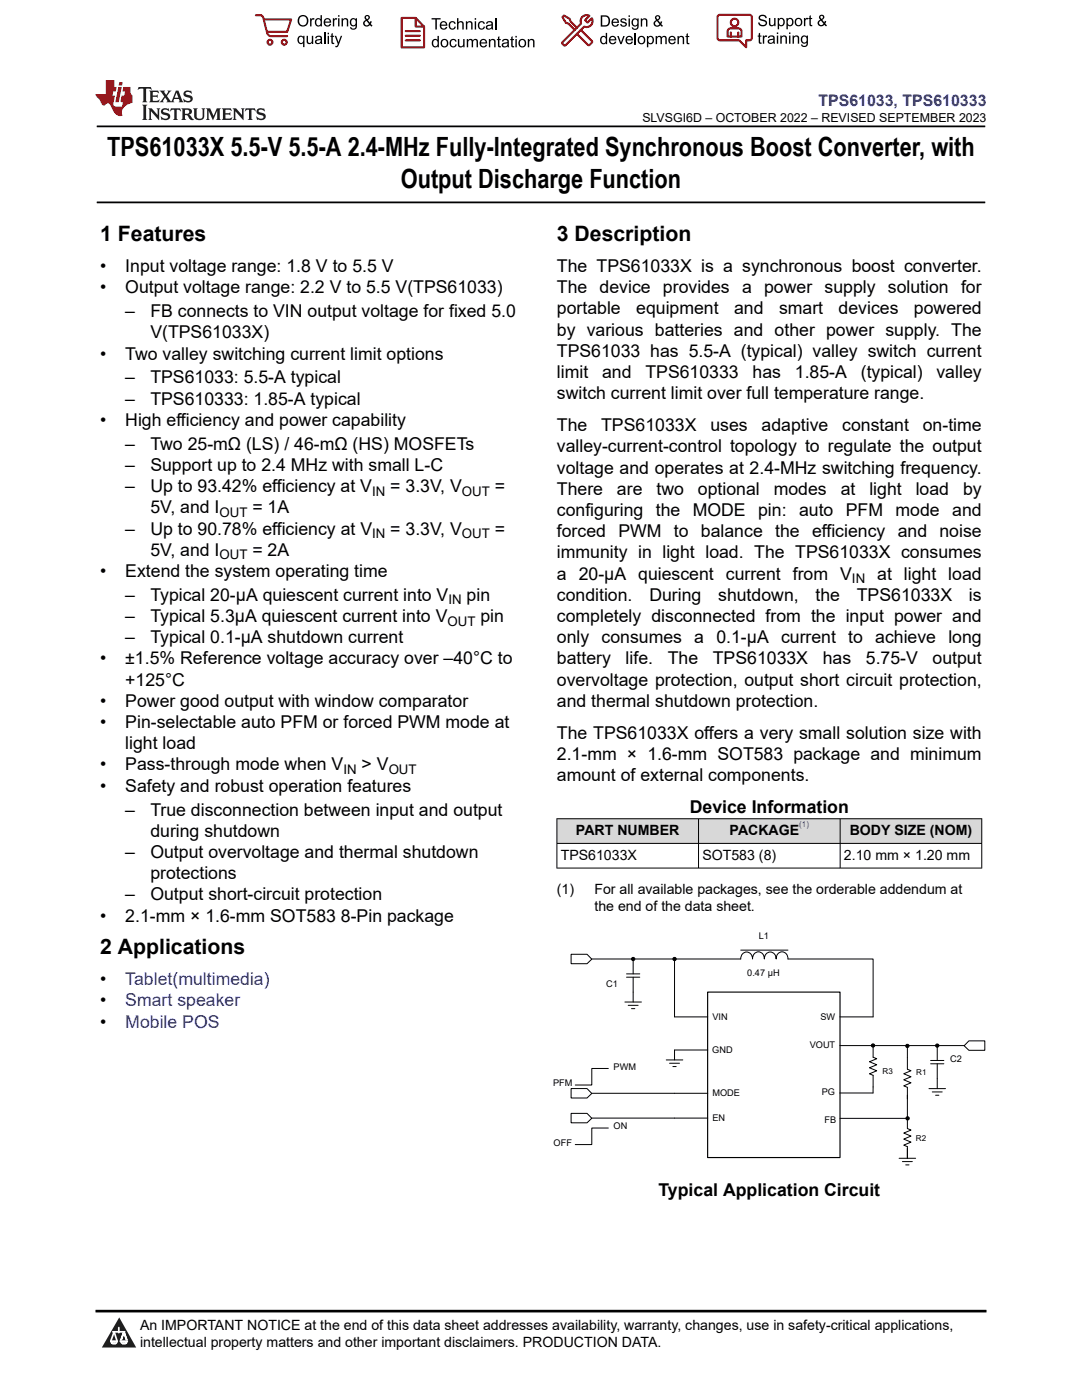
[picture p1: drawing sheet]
<svg xmlns="http://www.w3.org/2000/svg" width="216mm" height="279mm" viewBox="0 0 216 279" stroke-linecap="round" stroke-linejoin="round" font-family="sans-serif">
<path d="M19.3 25.2h177.3M19.3 40.4h177.3" fill="none" stroke="#000" stroke-width=".35"/>
<g fill="#d8d8d8">
<path d="M111.1 163.4h84.8v4.9h-84.8z" fill-rule="evenodd"/>
<path d="M111.2 163.5h28.1v4.8h-28.1z" fill-rule="evenodd"/>
<path d="M139.4 163.5h28.2v4.8h-28.2z" fill-rule="evenodd"/>
<path d="M167.7 163.5h28.1v4.8h-28.1z" fill-rule="evenodd"/>
</g>
<g fill="none" stroke="#000" stroke-width=".2">
<path d="M111.1 163.4h84.9M111.1 168.3h84.9M111.1 173.2h84.9M111.1 163.3v10M139.4 163.3v10M167.6 163.3v10M195.9 163.3v10M147.8 191.4a1.2 1.2 0 0 1 1.2-1.4 1.2 1.2 0 0 1 1.2 1.4 1.2 1.2 0 0 1 1.1-1.4 1.2 1.2 0 0 1 1.2 1.4 1.2 1.2 0 0 1 1.2-1.4 1.2 1.2 0 0 1 1.2 1.4 1.2 1.2 0 0 1 1.1-1.4 1.2 1.2 0 0 1 1.2 1.4M147.8 189.6h9.4M134.6 202.9h6.6M134.6 209.6h6.6M167.6 202.9h6.6"/>
<path d="M167.6 208.7h6.6M134.6 223.1h6.6"/>
</g>
<path d="M141.2 198h26.4v33h-26.4z" fill="none" stroke="#000" stroke-width=".23"/>
<path d="M151.4 185.7h2.1v2.2h-2.1z" fill-rule="evenodd" fill="#fff"/>
<g fill="none" stroke="#000" stroke-width=".2">
<path d="M118.1 191.4h29.7M125 195h2.7M125 194.4h2.7M126.3 191.4v3M126.3 195v3M134.6 191.4v11.5M157.2 191.4h17v11.5M174.2 208.7h18.2M185.7 212.3h2.6M185.7 211.6h2.6M187 208.7v2.9M187 212.3v3"/>
<path d="M118.1 223.1h16.5"/>
</g>
<path d="M114 190.4h3.1l1 1-1 .9h-3.1z" fill-rule="evenodd" fill="#fff"/>
<path d="M114 190.4h3.1l1 1-1 .9h-3.1z" fill="none" stroke="#000" stroke-width=".2"/>
<path d="M114 222.2h3.1l1 1-1 .9h-3.1z" fill-rule="evenodd" fill="#fff"/>
<path d="M114 222.2h3.1l1 1-1 .9h-3.1z" fill="none" stroke="#000" stroke-width=".2"/>
<path d="M193.3 207.7h3.2v1.9h-3.2l-.9-.9z" fill-rule="evenodd" fill="#fff"/>
<g fill="none" stroke="#000" stroke-width=".2">
<path d="M124.7 200h3.3M126.1 191.1h.5l.1 .3-.1 .2h-.5l-.1-.2zM126.3 198v2M134.4 191.1h.4l.1 .3-.1 .2h-.4l-.1-.2zM118.1 218.2h23.1M125.3 200.6h2M126 201.3h.7M132.9 211.5h3.3M133.6 212.2h2M134.3 212.9h.6M134.6 209.6v1.9M185.4 217.3h3.3"/>
<path d="M186 217.9h2M186.7 218.6h.6M186.8 208.4h.4l.1 .3-.1 .2h-.4l-.1-.2zM187 215.3v2M193.3 207.7h3.2v1.9h-3.2l-.9-.9zM121.4 225.1h-3.3v3.3h-3.3"/>
</g>
<g fill="#000">
<path d="M126.1 191.1h.5l.1 .3-.1 .2h-.5l-.1-.2z" fill-rule="evenodd"/>
<path d="M134.4 191.1h.4l.1 .3-.1 .2h-.4l-.1-.2z" fill-rule="evenodd"/>
<path d="M186.8 208.4h.4l.1 .3-.1 .2h-.4l-.1-.2z" fill-rule="evenodd"/>
</g>
<path d="M114 217.2h3.1l1 1-1 .9h-3.1z" fill-rule="evenodd" fill="#fff"/>
<path d="M114 217.2h3.1l1 1-1 .9h-3.1zM121.4 213.2h-3.3v3.3h-3.3M174 208.4h.4l.1 .3-.1 .2h-.4l-.1-.2zM174.2 208.7v2.3l.7 .3-1.4 .6 1.4 .6-1.4 .6 1.4 .6-1.4 .6 .7 .3v3.5h-6.6M180.8 208.5h.5l.1 .2-.1 .3h-.5l-.1-.3zM181.1 208.7v4.7l.7 .3-1.5 .6 1.5 .6-1.5 .6 1.5 .6-1.5 .6 .8 .3v8.2l.7 .3-1.5 .6 1.5 .6-1.5 .6 1.5 .6-1.5 .6 .8 .3v2.4M167.6 223.2h13.5M179.4 231.2h3.3M180.1 231.8h1.9M180.7 232.5h.7M180.9 222.9h.4l.1 .3-.1 .2h-.4l-.1-.2z" fill="none" stroke="#000" stroke-width=".2"/>
<g fill="#000">
<path d="M174 208.4h.4l.1 .3-.1 .2h-.4l-.1-.2z" fill-rule="evenodd"/>
<path d="M180.8 208.5h.5l.1 .2-.1 .3h-.5l-.1-.3z" fill-rule="evenodd"/>
<path d="M180.9 222.9h.4l.1 .3-.1 .2h-.4l-.1-.2z" fill-rule="evenodd"/>
</g>
<path d="M0 0h215.9v23.8h-215.9z" fill-rule="evenodd" fill="#fff"/>
<path d="M27.7 17.4l-.2 .6 .5-.3h.6v.1v2.2l-.2 .4h1l-.2-.4v-2.2v-.1h.5l.5 .3-.1-.6zM29.8 18.1l.2 .4v1.5l-.2 .4h1.9l.1-.6a1.08 1.08 0 0 1-1.3 .2v-.7h.6l.4 .2v-.6l-.4 .2h-.6v-.6l.2-.1a1 1 0 0 1 1 .2l-.1-.5zM31.8 18.1l1 1.1-1 1.2h.9l-.2-.2 .4-.7 .5 .7-.2 .2h1.6l-.2-.2 .1-.4h1l.1 .4-.1 .2h.9l-.2-.3-.8-2h-.5l-1 2.2-.8-1.1 .9-1.1h-.8l.2 .2-.5 .7-.3-.7 .1-.2zM35.2 18.5l.4 1h-.8zM36.8 18.2a.65 .65 0 0 0-.2 .7 .65 .65 0 0 0 .6 .5l.7 .2 .1 .2a.79 .79 0 0 1-.7 .4 .79 .79 0 0 1-.7-.5l.1 .7 .2-.1a.93 .93 0 0 0 1.1 .1 .93 .93 0 0 0 .4-1 1.46 1.46 0 0 0-1.2-.6l-.1-.3a1.09 1.09 0 0 1 1.2 .2l-.2-.6-.1 .1-.6-.2zM28.4 20.9l.2 .4v2.3l-.2 .3h1l-.2-.3v-2.3l.2-.4zM29.6 21.6l.2 .4v1.6l-.2 .3h.8l-.3-.3v-1.4l1.7 1.8v-2l.2-.4h-.8l.2 .2 .1 1.1-1.2-1.3zM32.3 21.8a.65 .65 0 0 0-.2 .7 .65 .65 0 0 0 .7 .4l.6 .2 .1 .2a.79 .79 0 0 1-.7 .4 .79 .79 0 0 1-.7-.5l.1 .7 .2-.1a.93 .93 0 0 0 1.1 .1 .93 .93 0 0 0 .4-.9 1.46 1.46 0 0 0-1.2-.6l-.1-.4a1.09 1.09 0 0 1 1.2 .2l-.2-.6-.1 .1-.6-.1zM34.1 21.6l-.1 .7a.63 .63 0 0 1 .7-.4l.1 1.7-.3 .3h1l-.2-.3v-1.7a.66 .66 0 0 1 .8 .4l-.1-.7zM36.2 21.6l.2 .4v1.6l-.2 .3h.9l-.2-.2v-.7h.5l.1 .2a.79 .79 0 0 0 1.2 .6l-1-.9a.61 .61 0 0 0 .6-.6 .61 .61 0 0 0-.5-.6zM36.9 21.9h.2a.47 .47 0 0 1 .5 .1 .47 .47 0 0 1 .1 .5l-.2 .2h-.6zM38.5 21.6l.2 .2a2.27 2.27 0 0 0 .4 2 1.04 1.04 0 0 0 1.7-.7v-1.3l.2-.2h-.8l.2 .4v1.1a.6 .6 0 0 1-.6 .6 .6 .6 0 0 1-.6-.6v-1.1l.3-.4zM41.1 21.6l.2 .4v1.6l-.2 .3h.7l-.2-.3v-1.5l.9 1.9 .8-1.9v1.5l-.2 .3h1l-.3-.3v-1.6l.3-.4h-.8l-.7 1.5-.7-1.5zM44.3 21.6l.2 .4v1.6l-.2 .3h1.9l.1-.5a1.09 1.09 0 0 1-1.3 .1v-.6h.6l.4 .1v-.6l-.4 .2h-.6v-.6l.2-.1a1.01 1.01 0 0 1 1 .3l-.1-.6zM46.4 21.6l.3 .4v1.6l-.3 .3h.8l-.2-.3v-1.4l1.6 1.8v-2l.2-.4h-.7l.2 .2v1.1l-1.2-1.3zM49 21.6l-.1 .7a.63 .63 0 0 1 .8-.4v1.7l-.3 .3h1l-.2-.3v-1.7a.66 .66 0 0 1 .8 .4l-.1-.7zM51.4 21.8a.65 .65 0 0 0-.2 .7 .65 .65 0 0 0 .6 .4l.6 .2 .2 .2a.79 .79 0 0 1-.8 .4 .79 .79 0 0 1-.6-.5l.1 .7 .2-.1a.93 .93 0 0 0 1 .1 .93 .93 0 0 0 .5-.9 1.46 1.46 0 0 0-1.3-.6l-.1-.4a1.09 1.09 0 0 1 1.3 .2l-.2-.6-.2 .1-.5-.1z" fill="#231f20"/>
<path d="M21.1 16v2.8h-2.1l.1 .3 .9 1a.95 .95 0 0 0 .9 .9 .59 .59 0 0 1 .6-.4 .59 .59 0 0 1 .5 .4l.4 .8a1.59 1.59 0 0 0 2.1 1.3 1.61 1.61 0 0 1 1-2.2l1-.4-.1-1.5a1.59 1.59 0 0 1-.4-1.6h-1.4l-.2 .9h.5l-.1 .8h-.5l-.2 1v.2l.4 .1-.2 .9h-.6a.73 .73 0 0 1-1.1-.7l.3-1.5h-.5l.2-.8h.5l.2-.9h-.5v-1.4zM23.6 17.4l-.6 3h.7l.6-3zM23.8 16.4l-.1 .7h.7l.1-.7z" fill="#ed1c24"/>
<g fill="#000">
<path d="M59.4 4.2a1.12 1.12 0 0 1 2.2 0 1.12 1.12 0 0 1-2.2 0zM59.9 3.5a.89 .89 0 0 0-.1 1.1 .89 .89 0 0 0 1.1 .4 .88 .88 0 0 0 .3-1.3 .88 .88 0 0 0-1.3-.2z" fill-rule="evenodd"/>
<path d="M59.5 7.3l.5-.2 .5 .3v-.3h.3v2.3h-.3v-.8a.74 .74 0 0 1-1 0 .74 .74 0 0 1-.1-1zM59.8 7.5a.57 .57 0 0 0-.2 .7 .57 .57 0 0 0 .8 .2 .57 .57 0 0 0 .1-.7 .57 .57 0 0 0-.7-.2z" fill-rule="evenodd"/>
<path d="M61.9 3.6h.2v.3l.2-.2 .3-.1 .2 .1-.1 .3a.36 .36 0 0 0-.5 0 .36 .36 0 0 0 0 .4v.9h-.3z" fill-rule="evenodd"/>
<path d="M61.2 7.1h.3v.9a.41 .41 0 0 0 .4 .6 .41 .41 0 0 0 .3-.6v-.9h.3v1.7h-.2v-.3a.58 .58 0 0 1-.7 .3 .58 .58 0 0 1-.4-.6z" fill-rule="evenodd"/>
<path d="M63 3.8l.5-.2 .5 .2v-.8h.2v2.3h-.2v-.2a.75 .75 0 0 1-1-.1 .75 .75 0 0 1-.1-1zM63.2 4a.57 .57 0 0 0-.1 .7 .57 .57 0 0 0 .8 .2 .57 .57 0 0 0 .1-.7 .57 .57 0 0 0-.8-.2z" fill-rule="evenodd"/>
<path d="M63 7.3a.74 .74 0 0 1 1-.1 .74 .74 0 0 1 .3 .9v.7h-.3v-.2a.57 .57 0 0 1-.8 .2 .57 .57 0 0 1-.2-.8l1-.3a.41 .41 0 0 0-.4-.4 .41 .41 0 0 0-.4 .4l-.3-.1zM63.2 8.2a.35 .35 0 0 0 .2 .5 .35 .35 0 0 0 .5-.3l.1-.4z" fill-rule="evenodd"/>
<path d="M65.4 6.5h.3v.3h-.3zM65.4 7.1h.3v1.7h-.3z" fill-rule="evenodd"/>
<path d="M64.8 3.8a.76 .76 0 0 1 .9-.1 .76 .76 0 0 1 .4 .8h-1.2a.47 .47 0 0 0 .3 .6 .47 .47 0 0 0 .6-.4l.3 .1a.82 .82 0 0 1-1.3 .3 .82 .82 0 0 1 0-1.3zM65 4l-.1 .3h.9l-.3-.4z" fill-rule="evenodd"/>
<path d="M66.4 3.6h.3v.3l.1-.2 .4-.1 .1 .1-.1 .3a.36 .36 0 0 0-.4 0 .36 .36 0 0 0-.1 .4v.9h-.3z" fill-rule="evenodd"/>
<path d="M66.1 6.7l.3-.1v.5h.3v.3h-.3v.9l.1 .2h.2v.3a.41 .41 0 0 1-.4-.1 .41 .41 0 0 1-.2-.4v-.9h-.2v-.3h.2z" fill-rule="evenodd"/>
<path d="M66.8 7.1h.3l.4 1.4 .5-1.4h.3l-.6 1.7a.57 .57 0 0 1-.8 .6v-.3a.37 .37 0 0 0 .5-.3z" fill-rule="evenodd"/>
<path d="M67.5 3h.2v.3h-.2zM67.5 3.6h.2v1.7h-.2z" fill-rule="evenodd"/>
<path d="M68.2 3.6h.2v.3a.58 .58 0 0 1 .7-.3 .58 .58 0 0 1 .4 .7v1h-.3v-1a.4 .4 0 0 0-.4-.5 .4 .4 0 0 0-.4 .6v.9h-.2z" fill-rule="evenodd"/>
<path d="M70 3.8l.5-.2 .5 .2v-.2h.2v1.5a.71 .71 0 0 1-.5 .8 .71 .71 0 0 1-.8-.5h.2a.46 .46 0 0 0 .6 .3 .46 .46 0 0 0 .3-.6 .78 .78 0 0 1-1.1-.2 .78 .78 0 0 1 .1-1.1zM70.2 4a.53 .53 0 0 0-.1 .8 .53 .53 0 0 0 .8 0 .54 .54 0 0 0 0-.7 .54 .54 0 0 0-.7-.1z" fill-rule="evenodd"/>
<path d="M72.9 3.1a.53 .53 0 0 1 .8 .1 .53 .53 0 0 1-.3 .8l.4 .5 .1-.3 .3 .1-.2 .5 .3 .3-.2 .2-.3-.3a.71 .71 0 0 1-1.2 .1 .71 .71 0 0 1 .4-1.1l-.3-.5zM73 3.5a.3 .3 0 0 0 .6 0 .3 .3 0 0 0-.6 0zM72.9 4.3a.45 .45 0 0 0 0 .7 .45 .45 0 0 0 .7-.2l-.5-.6z" fill-rule="evenodd"/>
<path d="M86.1 3.6h1.8v.3h-.7v2h-.3v-2h-.8z" fill-rule="evenodd"/>
<path d="M86.3 8l.5-.2 .5 .2v-.8h.3v2.2h-.3v-.2a.76 .76 0 0 1-1 0 .76 .76 0 0 1-.1-1zM86.6 8.1a.58 .58 0 0 0-.2 .8 .58 .58 0 0 0 .8 .2 .58 .58 0 0 0 .1-.8 .58 .58 0 0 0-.7-.2z" fill-rule="evenodd"/>
<path d="M88.2 7.9a.81 .81 0 0 1 1.1 .2 .81 .81 0 0 1-.2 1.1 .81 .81 0 0 1-1.1-.1l-.1-.8zM88.3 8.1a.57 .57 0 0 0 0 .9 .57 .57 0 0 0 .8 0 .57 .57 0 0 0 0-.8 .57 .57 0 0 0-.8-.1z" fill-rule="evenodd"/>
<path d="M88 4.4a.77 .77 0 0 1 .9-.1 .77 .77 0 0 1 .4 .8h-1.3a.48 .48 0 0 0 .4 .6 .48 .48 0 0 0 .6-.3h.3a.83 .83 0 0 1-1.3 .4 .83 .83 0 0 1 0-1.4zM88.2 4.6l-.2 .3h1l-.3-.4z" fill-rule="evenodd"/>
<path d="M89.7 4.4a.7 .7 0 0 1 1.2 .3l-.2 .1a.45 .45 0 0 0-.6-.3 .45 .45 0 0 0-.3 .6 .45 .45 0 0 0 .3 .6 .45 .45 0 0 0 .6-.4h.3a.76 .76 0 0 1-1.1 .6 .76 .76 0 0 1-.3-1.1z" fill-rule="evenodd"/>
<path d="M89.9 8a.7 .7 0 0 1 1.2 .3h-.3a.45 .45 0 0 0-.5-.3 .45 .45 0 0 0-.3 .6 .45 .45 0 0 0 .3 .6 .45 .45 0 0 0 .6-.4l.2 .1a.76 .76 0 0 1-1 .5 .76 .76 0 0 1-.4-1.1z" fill-rule="evenodd"/>
<path d="M91.2 3.6h.3v.8a.59 .59 0 0 1 .7-.2 .59 .59 0 0 1 .3 .7v1h-.2v-1a.4 .4 0 0 0-.5-.4 .4 .4 0 0 0-.3 .5v.9h-.3z" fill-rule="evenodd"/>
<path d="M91.4 7.8h.2v.9a.41 .41 0 0 0 .5 .5 .41 .41 0 0 0 .3-.5v-.9h.3v1.6h-.3v-.2a.58 .58 0 0 1-.7 .3 .58 .58 0 0 1-.3-.7z" fill-rule="evenodd"/>
<path d="M93 4.2h.2v.3a.59 .59 0 0 1 .7-.3 .59 .59 0 0 1 .4 .7v1h-.3v-1a.41 .41 0 0 0-.4-.5 .41 .41 0 0 0-.4 .6v.9h-.2z" fill-rule="evenodd"/>
<path d="M93.1 7.8h.3v.2a.56 .56 0 0 1 1 0 .54 .54 0 0 1 .6-.2 .54 .54 0 0 1 .4 .5v1.1h-.3v-1a.34 .34 0 0 0-.3-.4 .34 .34 0 0 0-.4 .3v1.1h-.3v-1a.38 .38 0 0 0-.5-.4 .38 .38 0 0 0-.2 .6v.8h-.3z" fill-rule="evenodd"/>
<path d="M94.7 3.6h.3v.3h-.3zM94.7 4.2h.3v1.7h-.3z" fill-rule="evenodd"/>
<path d="M95.5 4.4a.7 .7 0 0 1 1.3 .3l-.3 .1a.45 .45 0 0 0-.6-.3 .45 .45 0 0 0-.3 .6 .45 .45 0 0 0 .3 .6 .45 .45 0 0 0 .6-.4h.3a.76 .76 0 0 1-1.1 .6 .76 .76 0 0 1-.3-1.1z" fill-rule="evenodd"/>
<path d="M95.9 8a.77 .77 0 0 1 .9-.2 .77 .77 0 0 1 .4 .9h-1.2a.48 .48 0 0 0 .3 .5 .48 .48 0 0 0 .6-.3h.3a.83 .83 0 0 1-1.3 .4 .83 .83 0 0 1 0-1.3zM96.1 8.1l-.1 .4h.9l-.2-.5z" fill-rule="evenodd"/>
<path d="M97.5 7.8h.3v.2a.59 .59 0 0 1 .7-.2 .59 .59 0 0 1 .4 .6v1h-.3v-1a.41 .41 0 0 0-.5-.4 .41 .41 0 0 0-.3 .5v.9h-.3z" fill-rule="evenodd"/>
<path d="M97.1 4.4a.74 .74 0 0 1 1-.1 .74 .74 0 0 1 .3 .9v.7h-.3v-.2a.59 .59 0 0 1-.8 .2 .59 .59 0 0 1-.3-.8l1.1-.3a.42 .42 0 0 0-.4-.4 .42 .42 0 0 0-.5 .4l-.2-.1zM97.3 5.3a.36 .36 0 0 0 .2 .5 .36 .36 0 0 0 .5-.2l.1-.5z" fill-rule="evenodd"/>
<path d="M99.4 7.4l.2-.2v.6h.3v.2h-.3v1l.1 .2h.2l.1 .2a.41 .41 0 0 1-.5 0 .41 .41 0 0 1-.1-.4v-1h-.2v-.2h.2z" fill-rule="evenodd"/>
<path d="M100.3 8a.74 .74 0 0 1 .9-.2 .74 .74 0 0 1 .3 .9l.1 .7h-.3v-.2a.59 .59 0 0 1-.8 .3 .59 .59 0 0 1-.3-.8l1-.3a.42 .42 0 0 0-.3-.4 .42 .42 0 0 0-.5 .3h-.3zM100.5 8.8a.36 .36 0 0 0 .1 .5 .36 .36 0 0 0 .5-.2l.2-.5z" fill-rule="evenodd"/>
<path d="M102 7.4l.3-.2v.6h.3v.2h-.3v1l.1 .2h.2v.2a.41 .41 0 0 1-.5 0 .41 .41 0 0 1-.1-.4v-1h-.2v-.2h.2z" fill-rule="evenodd"/>
<path d="M102.8 7.2h.3v.3h-.3zM102.8 7.8h.3v1.6h-.3z" fill-rule="evenodd"/>
<path d="M103.7 7.9a.81 .81 0 0 1 1.1 .2 .81 .81 0 0 1-.1 1.1 .81 .81 0 0 1-1.2-.1v-.8zM103.9 8.1a.57 .57 0 0 0-.1 .9 .57 .57 0 0 0 .8 0 .57 .57 0 0 0 0-.8 .57 .57 0 0 0-.7-.1z" fill-rule="evenodd"/>
<path d="M105.3 7.8h.3v.2a.59 .59 0 0 1 .7-.2 .59 .59 0 0 1 .4 .6v1h-.3v-1a.41 .41 0 0 0-.5-.4 .41 .41 0 0 0-.3 .5v.9h-.3z" fill-rule="evenodd"/>
<path d="M119.9 3.1h.7a1.12 1.12 0 0 1 1.1 1.1 1.12 1.12 0 0 1-1 1.1h-.8zM120.2 3.3v1.7h.4a.86 .86 0 0 0 .8-.8 .86 .86 0 0 0-.8-.9z" fill-rule="evenodd"/>
<path d="M119.9 7.4l.5-.3 .5 .3v-.8h.2v2.2h-.2v-.2a.75 .75 0 0 1-1 0 .75 .75 0 0 1-.1-1zM120.1 7.5a.57 .57 0 0 0-.1 .8 .57 .57 0 0 0 .8 .2 .57 .57 0 0 0 .1-.8 .57 .57 0 0 0-.8-.2z" fill-rule="evenodd"/>
<path d="M121.7 7.4a.76 .76 0 0 1 .9-.2 .76 .76 0 0 1 .4 .9h-1.2a.47 .47 0 0 0 .3 .5 .47 .47 0 0 0 .6-.3h.3a.82 .82 0 0 1-1.3 .4 .82 .82 0 0 1 0-1.3zM121.9 7.5l-.1 .3h.9l-.3-.4z" fill-rule="evenodd"/>
<path d="M122.2 3.9a.76 .76 0 0 1 .9-.2 .76 .76 0 0 1 .4 .9h-1.2a.47 .47 0 0 0 .4 .5 .47 .47 0 0 0 .5-.3h.3a.82 .82 0 0 1-1.3 .4 .82 .82 0 0 1 0-1.3zM122.5 4l-.2 .3h.9l-.2-.4z" fill-rule="evenodd"/>
<path d="M123.9 3.8a.71 .71 0 0 1 1.1 .3h-.2a.32 .32 0 0 0-.4-.3 .32 .32 0 0 0-.3 .4h.1a.75 .75 0 0 1 .9 .8 .72 .72 0 0 1-.7 .3 .72 .72 0 0 1-.7-.5h.3a.36 .36 0 0 0 .4 .4 .36 .36 0 0 0 .3-.5 .8 .8 0 0 1-.9-.7z" fill-rule="evenodd"/>
<path d="M123.2 7.2h.3l.4 1.3 .5-1.3h.3l-.7 1.6h-.2z" fill-rule="evenodd"/>
<path d="M125.4 3.1h.3v.3h-.3zM125.4 3.7h.3v1.6h-.3z" fill-rule="evenodd"/>
<path d="M125 7.4a.76 .76 0 0 1 .9-.2 .76 .76 0 0 1 .4 .9h-1.2a.47 .47 0 0 0 .3 .5 .47 .47 0 0 0 .6-.3h.3a.82 .82 0 0 1-1.3 .4 .82 .82 0 0 1 0-1.3zM125.2 7.5l-.1 .3h.9l-.2-.4z" fill-rule="evenodd"/>
<path d="M126.2 3.9l.5-.3 .5 .3v-.2h.2v1.4a.71 .71 0 0 1-.5 .8 .71 .71 0 0 1-.8-.5l.2 .1a.46 .46 0 0 0 .6 .2 .46 .46 0 0 0 .3-.6 .78 .78 0 0 1-1.1-.1 .78 .78 0 0 1 .1-1.1zM126.4 4a.53 .53 0 0 0-.1 .8 .53 .53 0 0 0 .8 0 .54 .54 0 0 0 0-.7 .54 .54 0 0 0-.7-.1z" fill-rule="evenodd"/>
<path d="M127.5 7.3a.8 .8 0 0 1 1.1 .2 .8 .8 0 0 1-.1 1.1 .8 .8 0 0 1-1.2-.1v-.8zM127.7 7.5a.56 .56 0 0 0-.1 .9 .56 .56 0 0 0 .8-.1 .56 .56 0 0 0 0-.7 .56 .56 0 0 0-.7-.1z" fill-rule="evenodd"/>
<path d="M127.9 3.7h.2v.2a.58 .58 0 0 1 .7-.2 .58 .58 0 0 1 .4 .6v1h-.3v-1a.4 .4 0 0 0-.4-.4 .4 .4 0 0 0-.4 .5v.9h-.2z" fill-rule="evenodd"/>
<path d="M129.1 7.2h.2v.2a.72 .72 0 0 1 1-.1 .72 .72 0 0 1 .2 1 .64 .64 0 0 1-.5 .5 .64 .64 0 0 1-.6-.2v.8h-.3zM129.5 7.5a.56 .56 0 0 0-.2 .8 .56 .56 0 0 0 .8 .2 .56 .56 0 0 0 .1-.8 .56 .56 0 0 0-.7-.2z" fill-rule="evenodd"/>
<path d="M130.8 7.2h.3v.2a.55 .55 0 0 1 .9 0 .53 .53 0 0 1 .6-.3 .53 .53 0 0 1 .4 .6v1.1h-.2v-1a.34 .34 0 0 0-.3-.4 .34 .34 0 0 0-.4 .3v1.1h-.3v-1a.37 .37 0 0 0-.5-.4 .37 .37 0 0 0-.2 .6v.8h-.3z" fill-rule="evenodd"/>
<path d="M130.8 3.2a.53 .53 0 0 1 .9 .1 .53 .53 0 0 1-.4 .8l.4 .5 .2-.4 .2 .1-.2 .5 .4 .3-.2 .3-.3-.4a.71 .71 0 0 1-1.2 .1 .71 .71 0 0 1 .3-1.1l-.2-.5zM130.9 3.6a.3 .3 0 0 0 .6 0 .3 .3 0 0 0-.6 0zM130.9 4.3a.45 .45 0 0 0 0 .7 .45 .45 0 0 0 .7-.2l-.5-.6z" fill-rule="evenodd"/>
<path d="M133.6 7.4a.76 .76 0 0 1 .9-.2 .76 .76 0 0 1 .3 .9h-1.2a.47 .47 0 0 0 .4 .5 .47 .47 0 0 0 .6-.3h.2a.82 .82 0 0 1-1.2 .4 .82 .82 0 0 1 0-1.3zM133.8 7.5l-.2 .3h1l-.3-.4z" fill-rule="evenodd"/>
<path d="M135.2 7.2h.2v.2a.58 .58 0 0 1 .7-.2 .58 .58 0 0 1 .4 .6v1h-.3v-1a.4 .4 0 0 0-.4-.4 .4 .4 0 0 0-.3 .5v.9h-.3z" fill-rule="evenodd"/>
<path d="M137 6.8l.3-.2v.6h.2v.2h-.2v1v.2h.2l.1 .2a.41 .41 0 0 1-.5 0 .41 .41 0 0 1-.1-.5v-.9h-.2v-.2h.2z" fill-rule="evenodd"/>
<path d="M151.6 3.1a.88 .88 0 0 1 1.4 .5h-.3a.49 .49 0 0 0-.5-.5 .49 .49 0 0 0-.5 .6l.1 .1a1.06 1.06 0 0 1 1.2 1 .95 .95 0 0 1-.9 .4 .95 .95 0 0 1-.8-.7h.3a.58 .58 0 0 0 .6 .5 .58 .58 0 0 0 .5-.6l-.2-.1a.95 .95 0 0 1-1.1-.9z" fill-rule="evenodd"/>
<path d="M151.4 6.7l.3-.2v.6h.2v.2h-.2v1v.2h.2l.1 .2a.41 .41 0 0 1-.5 0 .41 .41 0 0 1-.1-.5v-.9h-.2v-.2h.2z" fill-rule="evenodd"/>
<path d="M152.2 7.1h.3v.2l.1-.2h.4h.1l-.1 .3a.36 .36 0 0 0-.4 0 .36 .36 0 0 0-.1 .5v.8h-.3z" fill-rule="evenodd"/>
<path d="M153.3 7.3a.74 .74 0 0 1 1-.2 .74 .74 0 0 1 .3 .9l.1 .7h-.3l-.1-.2a.57 .57 0 0 1-.8 .3 .57 .57 0 0 1-.1-.9l.9-.2a.41 .41 0 0 0-.4-.4 .41 .41 0 0 0-.4 .3h-.3zM153.5 8.1a.35 .35 0 0 0 .2 .5 .35 .35 0 0 0 .5-.2l.1-.5z" fill-rule="evenodd"/>
<path d="M153.4 3.6h.3v.9a.41 .41 0 0 0 .4 .5 .41 .41 0 0 0 .4-.5v-.9h.2v1.6h-.2v-.2a.58 .58 0 0 1-.7 .2 .58 .58 0 0 1-.4-.6z" fill-rule="evenodd"/>
<path d="M155 6.5h.3v.3h-.3zM155 7.1h.3v1.6h-.3z" fill-rule="evenodd"/>
<path d="M155.2 3.6h.2v.2a.72 .72 0 0 1 1-.1 .72 .72 0 0 1 .2 1 .64 .64 0 0 1-.5 .5 .64 .64 0 0 1-.6-.2v.8h-.3zM155.6 3.9a.56 .56 0 0 0-.2 .8 .56 .56 0 0 0 .8 .2 .56 .56 0 0 0 .1-.8 .56 .56 0 0 0-.7-.2z" fill-rule="evenodd"/>
<path d="M155.7 7.1h.3v.2a.58 .58 0 0 1 .7-.2 .58 .58 0 0 1 .3 .6v1h-.3v-1a.4 .4 0 0 0-.4-.4 .4 .4 0 0 0-.3 .5v.9h-.3z" fill-rule="evenodd"/>
<path d="M156.9 3.6h.3v.2a.72 .72 0 0 1 .9-.1 .72 .72 0 0 1 .2 1 .64 .64 0 0 1-.4 .5 .64 .64 0 0 1-.7-.2v.8h-.3zM157.3 3.9a.56 .56 0 0 0-.1 .8 .56 .56 0 0 0 .7 .2 .56 .56 0 0 0 .2-.8 .56 .56 0 0 0-.8-.2z" fill-rule="evenodd"/>
<path d="M157.4 6.5h.3v.3h-.3zM157.4 7.1h.3v1.6h-.3z" fill-rule="evenodd"/>
<path d="M158.1 7.1h.3v.2a.58 .58 0 0 1 .7-.2 .58 .58 0 0 1 .4 .6v1h-.3v-1a.4 .4 0 0 0-.5-.4 .4 .4 0 0 0-.3 .5v.9h-.3z" fill-rule="evenodd"/>
<path d="M158.8 3.7a.8 .8 0 0 1 1.1 .2 .8 .8 0 0 1-.1 1.1 .8 .8 0 0 1-1.1-.1l-.1-.8zM159 3.9a.56 .56 0 0 0-.1 .9 .56 .56 0 0 0 .9 0 .56 .56 0 0 0-.1-.8 .56 .56 0 0 0-.7-.1z" fill-rule="evenodd"/>
<path d="M160 7.3l.5-.2 .5 .2v-.2h.2v1.4a.71 .71 0 0 1-.5 .9 .71 .71 0 0 1-.9-.5h.3a.46 .46 0 0 0 .6 .2 .46 .46 0 0 0 .2-.6 .78 .78 0 0 1-1-.1 .78 .78 0 0 1 .1-1.1zM160.2 7.4a.53 .53 0 0 0-.1 .8 .53 .53 0 0 0 .8 0 .54 .54 0 0 0 0-.7 .54 .54 0 0 0-.7-.1z" fill-rule="evenodd"/>
<path d="M160.4 3.6h.3v.2l.1-.2h.4h.1l-.1 .3a.36 .36 0 0 0-.4 0 .36 .36 0 0 0-.1 .5v.8h-.3z" fill-rule="evenodd"/>
<path d="M161.5 3.2l.3-.2v.6h.3v.2h-.3v1v.2h.3v.2a.41 .41 0 0 1-.5 0 .41 .41 0 0 1-.1-.5v-.9h-.2v-.2h.2z" fill-rule="evenodd"/>
<path d="M163.6 3.1a.53 .53 0 0 1 .8 .1 .53 .53 0 0 1-.3 .8l.4 .5 .1-.3h.3l-.2 .5 .3 .3-.2 .3-.3-.3a.71 .71 0 0 1-1.2 .1 .71 .71 0 0 1 .4-1.2l-.3-.5zM163.7 3.5a.3 .3 0 0 0 .5 0 .3 .3 0 0 0-.5 0zM163.6 4.2a.45 .45 0 0 0 0 .8 .45 .45 0 0 0 .7-.3l-.5-.6z" fill-rule="evenodd"/>
</g>
<path d="M64.8 6.5v2.3M98.9 3.6v2.3M126.8 6.6v2.2" fill="none" stroke="#000" stroke-width=".28"/>
<g fill="none" stroke="#de0000" stroke-width=".42">
<path d="M51.1 3l1 .1a1.4 1.4 0 0 1 .6 1.2l.7 2.5a.95 .95 0 0 0 1.1 .4h2.8M52.7 3.9h5.4l-.8 2.4h-4M80.1 3.6h2.8v1.7h1.7v4.2h-4.5zM81 7.1h2.8M81 6.2h2.8M81 8.1h2.8M82.9 3.6l1.7 1.7M115.1 5.5l-1.3-1.2-.1-.5-1.2-.7-.3 .3 .7 1.1 .5 .2 1.3 1.3M115.9 6l2.2 2.2v.3l-.5 .5h-.3l-2.2-2.2zM115.9 6l.7-.7a1.19 1.19 0 0 0 1.3-.3 1.19 1.19 0 0 0 .2-1.4l-.9 .9-.4-.5 .8-.8a1.19 1.19 0 0 0-1.4 .1 1.19 1.19 0 0 0-.2 1.4l-3.8 3.7v.3l.3 .3h.3l2.3-2.2M143.2 3.2l.4-.2h6l.4 .2v4.4l-.2 .4-.9 .1v1.3l-1.4-1.3h-3.9l-.4-.3zM145.4 5.8l.4-.1h1.6a.61 .61 0 0 1 .6 .6v1h-2.8v-1z"/>
<path d="M145.8 6.5v.8M147.3 6.5v.8"/>
<circle cx="53.9" cy="8.4" r=".49"/>
<circle cx="56.7" cy="8.4" r=".49"/>
<circle cx="146.6" cy="4.5" r=".75"/>
</g>
<path d="M0 261.4h215.9v18h-215.9z" fill-rule="evenodd" fill="#fff"/>
<path d="M23.8 262.9l3.4 6h-6.9z" fill="#231f20"/>
<path d="M22.1 267.7h1.3l-.4 .5h-.3a.55 .55 0 0 1-.6-.5z" fill-rule="evenodd" fill="#fff"/>
<path d="M22.1 267.7h1.3l-.4 .5h-.3a.55 .55 0 0 1-.6-.5z" fill="none" stroke="#231f20" stroke-width=".34"/>
<path d="M22.1 267.7h1.3l-.4 .5h-.5zM22.6 265.8h.1M22.6 265.8h2.3zM23.7 265.9h.1M23.7 264.9v1zM24 267.7h.1" fill="none" stroke="#fff" stroke-width=".34"/>
<path d="M24.7 265.8l-.7 1.9z" fill="#fff"/>
<path d="M24.7 265.8l-.7 1.9z" fill="none" stroke="#fff" stroke-width=".34"/>
<path d="M24.7 265.8l.7 1.9z" fill="#fff"/>
<path d="M22.8 265.8l-.7 1.9zM22.8 265.8l.6 1.9zM24.7 265.8l.7 1.9zM25.3 267.7h.1" fill="none" stroke="#fff" stroke-width=".34"/>
<path d="M24.1 267.7h1.3a.65 .65 0 0 1-.6 .5 .65 .65 0 0 1-.7-.5z" fill-rule="evenodd" fill="#fff"/>
<path d="M24.1 267.7h1.3a.65 .65 0 0 1-.6 .5 .65 .65 0 0 1-.7-.5z" fill="none" stroke="#231f20" stroke-width=".34"/>
<path d="M24 267.7h.1M24.1 267.7h1.3l-.4 .5h-.5z" fill="none" stroke="#fff" stroke-width=".34"/>
<path d="M19 261.7h177.8" fill="none" stroke="#000" stroke-width=".53"/>
<g font-size="5.3">
<text x="21.4" y="31.2">TPS61033X 5.5-V 5.5-A 2.4-MHz Fully-Integrated Synchronous Boost Converter, with</text>
<text x="80" y="37.5">Output Discharge Function</text>
</g>
<g font-size="4.2">
<text x="20" y="48.1">1 Features</text>
<text x="111.1" y="48.1">3 Description</text>
<text x="20" y="190.5">2 Applications</text>
</g>
<g font-size="3.5">
<text x="20" y="54.3">•</text>
<text x="20" y="58.5">•</text>
<text x="25" y="54.3">Input voltage range: 1.8 V to 5.5 V</text>
<text x="25" y="58.5">Output voltage range: 2.2 V to 5.5 V(TPS61033)</text>
<text x="111.1" y="54.3">The TPS61033X is a synchronous boost converter.</text>
<text x="111.1" y="58.5">The device provides a power supply solution for</text>
<text x="25" y="63.3">–</text>
<text x="30" y="63.3">FB connects to VIN output voltage for fixed 5.0</text>
<text x="111.1" y="62.8">portable</text>
<text x="126.9" y="62.8">equipment</text>
<text x="146.5" y="62.8">and</text>
<text x="155.4" y="62.8">smart</text>
<text x="167.3" y="62.8">devices</text>
<text x="182.4" y="62.8">powered</text>
<text x="20" y="71.7">•</text>
<text x="25" y="71.7">Two valley switching current limit options</text>
<text x="30" y="67.5">V(TPS61033X)</text>
<text x="111.1" y="71.2">TPS61033 has 5.5-A (typical) valley switch current</text>
<text x="111.1" y="67">by various batteries and other power supply. The</text>
<text x="25" y="76.5">–</text>
<text x="30" y="76.5">TPS61033: 5.5-A typical</text>
<text x="111.1" y="75.5">limit</text>
<text x="120.1" y="75.5">and</text>
<text x="128.8" y="75.5">TPS610333</text>
<text x="150.2" y="75.5">has</text>
<text x="158.6" y="75.5">1.85-A</text>
<text x="171.8" y="75.5">(typical)</text>
<text x="186.9" y="75.5">valley</text>
<text x="25" y="80.7">–</text>
<text x="30" y="80.7">TPS610333: 1.85-A typical</text>
<text x="111.1" y="79.7">switch current limit over full temperature range.</text>
<text x="20" y="85">•</text>
<text x="25" y="85">High efficiency and power capability</text>
<text x="25" y="89.7">–</text>
<text x="30" y="89.7">Two 25-mΩ (LS) / 46-mΩ (HS) MOSFETs</text>
<text x="111.1" y="86">The</text>
<text x="120" y="86">TPS61033X</text>
<text x="141.7" y="86">uses</text>
<text x="152" y="86">adaptive</text>
<text x="168" y="86">constant</text>
<text x="184.1" y="86">on-time</text>
<text x="25" y="94">–</text>
<text x="30" y="94">Support up to 2.4 MHz with small L-C</text>
<text x="111.1" y="94.5">voltage and operates at 2.4-MHz switching frequency.</text>
<text x="111.1" y="90.3">valley-current-control topology to regulate the output</text>
<text x="25" y="98.2">–</text>
<text x="30" y="98.2">Up to 93.42% efficiency at V</text>
<text x="77.9" y="98.2">= 3.3V, V</text>
<text x="98.7" y="98.2">=</text>
<text x="111.1" y="98.7">There</text>
<text x="123.1" y="98.7">are</text>
<text x="131" y="98.7">two</text>
<text x="139.3" y="98.7">optional</text>
<text x="154.4" y="98.7">modes</text>
<text x="167.7" y="98.7">at</text>
<text x="173.5" y="98.7">light</text>
<text x="182.7" y="98.7">load</text>
<text x="192.2" y="98.7">by</text>
<text x="25" y="106.7">–</text>
<text x="30" y="102.4">5V, and I</text>
<text x="30" y="106.7">Up to 90.78% efficiency at V</text>
<text x="50.4" y="102.4">= 1A</text>
<text x="77.9" y="106.7">= 3.3V, V</text>
<text x="98.7" y="106.7">=</text>
<text x="111.1" y="103">configuring</text>
<text x="111.1" y="107.2">forced PWM to balance the efficiency and noise</text>
<text x="130.9" y="103">the</text>
<text x="138.2" y="103">MODE</text>
<text x="151.3" y="103">pin:</text>
<text x="159.4" y="103">auto</text>
<text x="168.8" y="103">PFM</text>
<text x="178.7" y="103">mode</text>
<text x="190" y="103">and</text>
<text x="30" y="110.9">5V, and I</text>
<text x="50.4" y="110.9">= 2A</text>
<text x="111.1" y="111.4">immunity in light load. The TPS61033X consumes</text>
<text x="20" y="115.1">•</text>
<text x="25" y="115.1">Extend the system operating time</text>
<text x="25" y="119.9">–</text>
<text x="30" y="119.9">Typical 20-μA quiescent current into V</text>
<text x="93.1" y="119.9">pin</text>
<text x="111.1" y="119.9">condition.</text>
<text x="111.1" y="115.7">a 20-µA quiescent current from V</text>
<text x="129.6" y="119.9">During</text>
<text x="143.3" y="119.9">shutdown,</text>
<text x="162.7" y="119.9">the</text>
<text x="171" y="119.9">TPS61033X</text>
<text x="175" y="115.7">at light load</text>
<text x="193.3" y="119.9">is</text>
<text x="25" y="124.1">–</text>
<text x="30" y="124.1">Typical 5.3μA quiescent current into V</text>
<text x="95.9" y="124.1">pin</text>
<text x="111.1" y="124.1">completely disconnected from the input power and</text>
<text x="25" y="128.4">–</text>
<text x="30" y="128.4">Typical 0.1-μA shutdown current</text>
<text x="111.1" y="128.4">only consumes a 0.1-µA current to achieve long</text>
<text x="20" y="132.6">•</text>
<text x="25" y="132.6">±1.5% Reference voltage accuracy over –40°C to</text>
<text x="25" y="136.8">+125°C</text>
<text x="111.1" y="132.6">battery</text>
<text x="111.1" y="136.8">overvoltage protection, output short circuit protection,</text>
<text x="124.8" y="132.6">life.</text>
<text x="133.2" y="132.6">The</text>
<text x="142.2" y="132.6">TPS61033X</text>
<text x="164.2" y="132.6">has</text>
<text x="172.8" y="132.6">5.75-V</text>
<text x="186.1" y="132.6">output</text>
<text x="20" y="141.1">•</text>
<text x="25" y="141.1">Power good output with window comparator</text>
<text x="111.1" y="141.1">and thermal shutdown protection.</text>
<text x="20" y="145.3">•</text>
<text x="25" y="145.3">Pin-selectable auto PFM or forced PWM mode at</text>
<text x="25" y="149.5">light load</text>
<text x="111.1" y="147.4">The TPS61033X offers a very small solution size with</text>
<text x="20" y="153.8">•</text>
<text x="25" y="153.8">Pass-through mode when V</text>
<text x="72.2" y="153.8">&gt; V</text>
<text x="111.1" y="155.9">amount of external components.</text>
<text x="111.1" y="151.7">2.1-mm × 1.6-mm SOT583 package and minimum</text>
<text x="20" y="158">•</text>
<text x="25" y="158">Safety and robust operation features</text>
<text x="25" y="162.8">–</text>
<text x="30" y="162.8">True disconnection between input and output</text>
<text x="30" y="167">during shutdown</text>
<text x="137.6" y="162.2">Device Information</text>
<text x="25" y="171.2">–</text>
<text x="30" y="171.2">Output overvoltage and thermal shutdown</text>
<text x="25" y="179.7">–</text>
<text x="30" y="175.5">protections</text>
<text x="30" y="179.7">Output short-circuit protection</text>
<text x="20" y="183.9">•</text>
<text x="25" y="183.9">2.1-mm × 1.6-mm SOT583 8-Pin package</text>
<text x="20" y="196.6">•</text>
<text x="20" y="200.9">•</text>
<text x="20" y="205.1">•</text>
<text x="131.4" y="238.7">Typical Application Circuit</text>
</g>
<g font-size="3.5" fill="#00f">
<text x="25" y="196.6">Tablet(multimedia)</text>
<text x="25" y="200.9">Smart speaker</text>
<text x="25" y="205.1">Mobile POS</text>
</g>
<text font-size="3.2" fill="#00f" x="163.3" y="21.1">TPS61033, TPS610333</text>
<g font-size="2.8">
<text x="114.9" y="166.7">PART NUMBER</text>
<text x="145.6" y="166.7">PACKAGE</text>
<text x="169.5" y="166.7">BODY SIZE (NOM)</text>
<text x="111.9" y="171.6">TPS61033X</text>
<text x="140.2" y="171.6">SOT583 (8)</text>
<text x="168.4" y="171.6">2.10 mm × 1.20 mm</text>
<text x="111.1" y="178.4">(1)</text>
<text x="118.6" y="178.4">For all available packages, see the orderable addendum at</text>
<text x="118.6" y="181.8">the end of the data sheet.</text>
<text x="27.9" y="265.5">An IMPORTANT NOTICE at the end of this data sheet addresses availability, warranty, changes, use in safety-critical applications,</text>
<text x="27.9" y="268.9">intellectual property matters and other important disclaimers. PRODUCTION DATA.</text>
</g>
<g font-size="2.6">
<text x="74.3" y="98.9">IN</text>
<text x="92.2" y="98.9">OUT</text>
<text x="43.8" y="103.1">OUT</text>
<text x="74.3" y="107.4">IN</text>
<text x="92.2" y="107.4">OUT</text>
<text x="43.8" y="111.6">OUT</text>
<text x="170" y="116.4">IN</text>
<text x="89.3" y="124.8">OUT</text>
<text x="89.5" y="120.6">IN</text>
<text x="68.5" y="154.5">IN</text>
<text x="77.6" y="154.5">OUT</text>
</g>
<text font-size="2.5" x="128.2" y="24.3">SLVSGI6D – OCTOBER 2022 – REVISED SEPTEMBER 2023</text>
<g font-size="1.8">
<text x="151.4" y="187.3">L1</text>
<text x="121" y="196.9">C1</text>
<text x="149.1" y="194.7">0.47 µH</text>
<text x="142.1" y="203.5">VIN</text>
<text x="163.7" y="203.5">SW</text>
<text x="161.6" y="209.2">VOUT</text>
<text x="122.4" y="213.5">PWM</text>
<text x="142.1" y="210.1">GND</text>
<text x="189.6" y="211.9">C2</text>
<text x="110.4" y="216.8">PFM</text>
<text x="142.1" y="218.7">MODE</text>
<text x="164" y="218.6">PG</text>
<text x="122.4" y="225.4">ON</text>
<text x="142.1" y="223.7">EN</text>
<text x="164.5" y="224.1">FB</text>
<text x="110.5" y="228.7">OFF</text>
</g>
<text font-size="1.6" fill="#00f" x="159.5" y="165">(1)</text>
<g font-size="1.6">
<text x="176.1" y="214.4">R3</text>
<text x="182.8" y="214.5">R1</text>
<text x="182.8" y="227.6">R2</text>
</g>
</svg>
